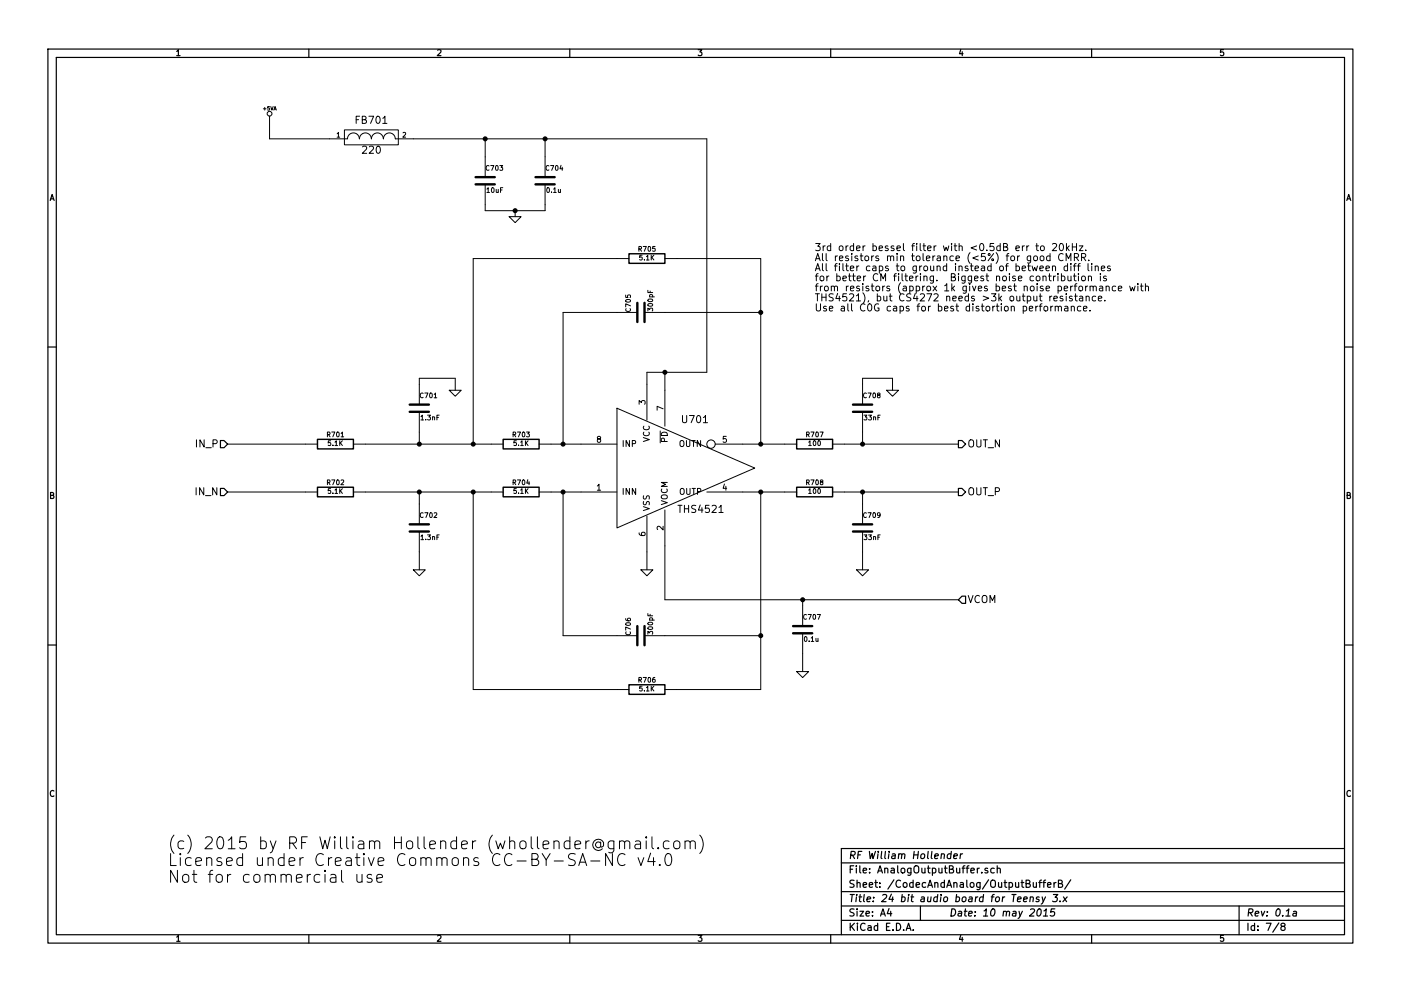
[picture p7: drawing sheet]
<svg xmlns="http://www.w3.org/2000/svg" width="297mm" height="210mm" viewBox="0 0 297 210" stroke-linecap="round" stroke-linejoin="round" font-family="sans-serif">
<g fill="none" stroke="#000" stroke-width=".25">
<path d="M10.2 10.4h276.6v189.7h-276.6zM11.9 12.2h273.2v186.1h-273.2zM65.5 10.4v1.8M120.8 10.4v1.8M176.1 10.4v1.8M231.4 10.4v1.8M10.2 73.6h1.7M285.1 73.6h1.7M46.7 93.5h.8l.8 .7-.8 .8h-.8zM203.2 93.5h.8l.7 .7-.7 .8h-.8zM46.7 103.6h.8l.8 .8-.8 .8h-.8zM203.2 103.6h.8l.7 .8-.7 .8h-.8z"/>
<path d="M10.2 136.8h1.7M204 126.5h.7v1.5h-.7l-.8-.8zM285.1 136.8h1.7M65.5 198.3v1.8M120.8 198.3v1.8M176.1 198.3v1.8M178.4 183.1h106.7M178.4 189.2h106.7M178.4 195.3h106.7M178.4 192.2h106.7M188.5 192.8l-.4 1h1M188.8 193.3v1.1"/>
<path d="M192.1 197.4l.5-1.5 .5 1.5M192.3 197h.7M193.6 197.3v.1M195.1 192.2v3.1M201.6 181.2l-.4-.1-.3 .4v.5l.2 .2 .4-.1M201.7 180.6l-.2 1.6M202.2 181.7l.8-.2-.1-.3h-.6l-.1 .8 .2 .2 .4-.1M203.7 181.1l-.2 1.1M204.1 181.1l-.5 .4M208.2 185.1v.1M209.4 184.3l-.4-.1-.2 .2 .1 .2 .5 .2v.3h-.6M210.8 184.3l-.4-.1-.3 .3v.6l.3 .1 .4-.1"/>
<path d="M211.4 184.3h.1a.36 .36 0 0 1 .6 .1v.8M211.4 183.7v1.5M217 190.8l.8-.1-.1-.3h-.6l-.1 .7 .2 .2 .4-.1M218.4 190.4l.3-.1 .3 .1v.9M218.5 190.3l-.2 1M219.1 187.2l.1 1 .3 .1 .2-.2M219.7 187.2v1.1M220.1 193l.2-.2a.78 .78 0 0 1 .6 .7 .78 .78 0 0 1-.4 .7l-.4 .2-.2-.3v-.7zM220.2 187.2h.6M220.3 190.4l-.3-.1-.3 .3 .6 .3v.2l-.2 .2-.5-.1M220.8 186.7l-.4 .3v1.3M221 190.3l.2 1"/>
<path d="M221.1 187.2h.6M221.2 194.4h.9M221.3 193.3l.5-.5-.1 1.6M221.7 190.3l-.7 1.4-.2 .1M221.7 186.7l-.4 .3v1.3M222.1 187.8l.7-.2v-.3l-.5-.1-.2 .3 .1 .7h.6M223.3 189.8h1l-.6 .6h.4l.1 .3-.1 .3-.3 .3-.6-.1M223.5 187.2v1.1M223.6 192.8h-.7l-.1 .8 .2-.2 .5 .1 .1 .2-.1 .5-.3 .2-.5-.2M223.9 187.2l-.4 .3M224.4 187.5l.7-.1 .1-.2-.1-.3-.7-.2v1.6h.6l.2-.2 .1-.3-.4-.3M224.7 191.2v.1"/>
<path d="M225.5 190.3l.6 1M226.3 190.3l-1 1M227 186.7l-1.3 1.9M231.4 198.3v1.8M262.7 192.2v6.1M271.1 195.8l-1.3 2M271.9 196.5l-.3-.2 .1-.3 .2-.1 .4 .1 .2 .2-.1 .2-.7 .2-.1 .2 .1 .5 .2 .1h.3l.3-.3v-.3l-.3-.3M274.2 193.4h.6v1M274.9 193.7l-.7 .1-.1 .4 .2 .2 .5-.1M285.1 180h-106.7v18.3"/>
</g>
<g fill="none" stroke="#000" stroke-width=".21">
<path d="M57.1 24.6v4.9h16.6a1.27 1.27 0 0 1 1.2-1.3 1.27 1.27 0 0 1 1.3 1.3 1.27 1.27 0 0 1 1.3-1.3 1.27 1.27 0 0 1 1.2 1.3 1.27 1.27 0 0 1 1.3-1.3 1.27 1.27 0 0 1 1.3 1.3M73 27.6h11.5v3.1h-11.5zM81.3 29.5a1.26 1.26 0 0 1 1.3-1.3 1.26 1.26 0 0 1 1.2 1.3h66.1v49.5h-12.7v10.1M102.9 29.5v8.1M102.9 39.1v5.6h12.7v-5.6M115.6 29.5v8.1M107.9 46h2.6l-1.3 1.2zM109.2 44.7v1.3M133.3 54.9h-33v39.3M141 54.9h20.3v39.3M217.7 52.2v1M218.1 52.2l-.4 .3"/>
<path d="M219.2 54.5l.3-.2 .4 .2v.7l-.2 .1-.5-.1zM219.6 52.2h.6M219.8 51.7v1.3l.4 .2M220.6 54.5l.2-.2 .5 .2v.7l-.3 .1-.4-.1zM220.8 52.2h.3l.3 .3v.4l-.3 .3-.5-.3zM221.1 58.7l.1-.1a.36 .36 0 0 1 .6 .2v.8M221.8 56.9l.7-.1-.1-.3-.4-.1-.2 .3v.7h.6M222.3 58.6h.6M222.5 58.1v1.3l.4 .2M222.6 54.4l-.4-.1-.3 .3 .1 .6 .2 .1 .4-.1M222.6 53.8v1.5M223.1 51.8l.6-.1 .3 .4-.9 1.1h.9"/>
<path d="M223.1 56.6l.1-.1a.36 .36 0 0 1 .6 .2v.7M223.1 56.4v1M223.4 58.6v1M223.8 58.6l-.4 .3M224.3 58.1v.1M224.3 58.6v1M224.8 51.7h.2a.81 .81 0 0 1 .5 .7 .81 .81 0 0 1-.5 .8 .98 .98 0 0 1-.2-1.5zM225 58.6h.5l.3 .3-.1 .6-.2 .1-.5-.1M225 58.1v1.5M225.4 53.9a.72 .72 0 0 0-1 .5 .72 .72 0 0 0 .7 .9l.3-.1M226 55.3v-1.5l.5 1.1 .6-1.1v1.5M226.1 51.7v1.5"/>
<path d="M226.3 52.6l.4 .6M226.3 56.5l-.4-.1-.3 .3 .1 .6 .2 .1h.4M226.3 55.9v1.5M226.4 58.6l.1 .9 .3 .1 .3-.1M226.7 52.2l-.6 .6M227.1 55.9v.2M227.1 56.4v1M227.1 58.6v1M227.4 51.7v1.5M227.4 52.4h.8M227.6 56.4h.6M227.6 58.6h.6"/>
<path d="M227.8 54.6l.7-.1 .2-.2-.1-.4-.2-.1h-.6v1.5M227.8 58.1v1.3l.4 .2M228.2 55.9l-.4 .3v1.2M228.2 54.6l.5 .7M228.2 51.7v1.5M228.4 56.4h.6M228.7 58.1v.1M228.7 58.6v1M228.8 52.2h.8l-.8 1h.8M229 55.9l-.3 .3v1.2M229.3 54.6l.7-.1 .2-.2-.1-.4-.2-.1h-.6v1.5M229.4 58.7l.2-.1 .4 .1v.8l-.2 .1-.4-.1z"/>
<path d="M229.7 54.6l.5 .7M230.2 53.1v.1M230.7 55.9v1.3l.2 .2M230.8 58.7v-.1a.36 .36 0 0 1 .6 .2v.8M230.8 58.6v1M230.8 55.2v.1M231.5 55.9v.2M231.5 56.4v1M232.2 56.6l.1-.1a.36 .36 0 0 1 .6 .2v.7M232.2 56.4v1M233.3 58.1v.1M233.3 58.6v1"/>
<path d="M233.5 56.9l.7-.1v-.3l-.5-.1-.2 .3 .1 .7h.6M234.5 58.6h-.3l-.2 .2v.2l.5 .2v.3h-.5M235.4 56.5l-.4-.1-.2 .3 .1 .2 .5 .1v.4h-.6M135.1 66.3h-15.7v27.9M136.7 66.3h24.6M141 79v11.4M220 65l-.4 .3M220.9 64.5l-.4 .2v1.3M221.4 65.1l.2-.1 .5 .1v.8l-.3 .1-.4-.1zM222.8 65v1M223.2 65l-.4 .3M223.4 63.3l.8-.1-.1-.3-.4-.1-.3 .3 .1 .7h.6"/>
<path d="M223.7 65.1l.1-.1a.36 .36 0 0 1 .6 .2v.8M223.7 65v1M224.4 65.2a.35 .35 0 0 1 .3-.2 .35 .35 0 0 1 .3 .2v.8M225.3 62.9l-.3-.1-.3 .3 .1 .2 .5 .1v.4h-.6M225.8 65h.5l.1 1M226.1 62.8v1M226.4 65.3l-.6 .2a.3 .3 0 0 0 .1 .5l.5-.1M227.1 65.1l.1-.1a.36 .36 0 0 1 .6 .2v.8M227.1 65v1M227.3 62.9l-.4-.1-.2 .3 .1 .2 .5 .1v.4h-.6M228 62.3v1.3l.4 .2M228.8 60.9l.2-.2 .5 .2v.7l-.3 .1-.4-.1z"/>
<path d="M228.9 62.9h.6l.1 .9M229.2 65h-.5l-.3 .3 .1 .6 .2 .1 .5-.1M229.6 63.2l-.7 .1a.3 .3 0 0 0 .2 .5h.5M229.7 65.5l.8-.2-.1-.3h-.5l-.2 .2 .1 .7h.6M230.2 60.7v1M230.3 63l.1-.1a.36 .36 0 0 1 .5 .2v.7M230.3 62.8v1M230.6 60.7l-.4 .3M231.1 65.9v.1M231.1 60.9l.1-.1a.36 .36 0 0 1 .6 .1v.8M231.1 60.7v1M231.8 60.9a.35 .35 0 0 1 .3-.2 .35 .35 0 0 1 .3 .2v.8"/>
<path d="M232.3 62.9l-.4-.1-.3 .3v.6l.3 .1h.4M232.9 63.3l.7-.1-.1-.3-.4-.1-.2 .3v.7h.6M233.1 60.8h.6l.1 .9M233.8 61.1l-.7 .1a.3 .3 0 0 0 .2 .5l.5-.1M234.2 63.7v.1M234.5 60.9l.1-.1a.36 .36 0 0 1 .6 .1v.8M234.5 60.7v1M236.6 60.8l-.5-.1-.3 .3 .1 .6 .2 .1 .5-.1M237.1 61.2l.7-.1v-.3l-.5-.1-.2 .2 .1 .7h.6M239.5 60.7l.3 1 .3-.7 .3 .7 .3-1M241.2 60.2v.1M241.2 60.7v1"/>
<path d="M241.8 60.7h.6M242 60.2v1.3l.4 .2M242.8 60.9l.1-.1a.36 .36 0 0 1 .6 .1v.8M242.8 60.2v1.5M48.3 94.2h19M74.9 94.2h31.8M88.9 87.4v6.8M95.2 82.8h2.6l-1.3 1.3zM96.5 82.8v-2.5h-7.6v5.5M114.3 94.2h16.5M130.8 86.6l29.2 12.7-29.2 12.7zM151.6 94.2h17.3"/>
<path d="M176.5 94.2h26.7M182.9 87.4v6.8M188 82.8h2.5l-1.3 1.3zM189.2 82.8v-2.5h-6.3v5.5M48.3 104.4h19M74.9 104.4h31.8M88.9 104.4v6.8M88.9 112.8v8.1M100.3 104.4v41.9h33M114.3 104.4h16.5M119.4 104.4v30.5h15.7M137.2 109.5v11.4"/>
<path d="M141 108.2v19h62.2M149.9 104.4h19M161.3 104.4v41.9h-20.3M176.5 104.4h26.7M182.9 104.4v6.8M182.9 112.8v8.1M87.6 120.9h2.6l-1.3 1.3zM135.9 120.9h2.5l-1.2 1.3zM136.7 134.9h24.6M170.2 127.2v5.6M170.2 134.4v8.1M181.6 120.9h2.5l-1.2 1.3z"/>
<path d="M168.9 142.5h2.5l-1.2 1.3zM130.1 178.4v2.1a.71 .71 0 0 1-1 .3M130.1 178.5l-.7-.1-.3 .2-.2 .3 .2 1a.85 .85 0 0 0 1 .1M131.3 178.6a.64 .64 0 0 1 1.1 .2v1.3M131.3 178.4v1.7M132.4 178.8l.1-.3a.62 .62 0 0 1 1 .3v1.3M134.7 178.5l.3-.1 .7 .1 .1 .3v1.3M135.8 179l-.8 .1a.5 .5 0 0 0-.4 .5 .5 .5 0 0 0 .4 .5l.8-.1M137 177.5l-.1 .2 .1 .1 .1-.1-.1-.2v.3M137 178.4v1.7M138.2 177.5v2.2l.4 .4M139.5 179.9l.2 .1h-.3l.1-.1v.2"/>
<path d="M141.9 178.5l-.8-.1-.3 .2-.2 .3 .2 1a.85 .85 0 0 0 1.1 .1M143 178.6a.69 .69 0 0 1 1.1 .3v.7a.68 .68 0 0 1-.6 .5 .68 .68 0 0 1-.7-.5zM145.2 178.6a.64 .64 0 0 1 1.1 .2v1.3M145.2 178.4v1.7M146.3 178.8l.1-.3a.62 .62 0 0 1 1 .3v1.3M148.4 177.2a2.9 2.9 0 0 1 0 3.9M75.7 185.5v1.3a.62 .62 0 0 0 1.1 .2M76.8 185.5v1.7M78.8 185.6l-.6-.1-.4 .4 .2 .3 .8 .3 .1 .2-.1 .4h-1M79.9 186.4l1.2-.3-.1-.5-.8-.1-.3 .4 .1 1.2h1M122.7 183.6l.8-2.5 .9 2.5M122.9 182.9h1.3"/>
<path d="M125.2 182.7h2M129.8 181.1v2.5l-1.4-2.5v2.5M132.5 181.4a.94 .94 0 0 0-1.1-.2 .94 .94 0 0 0-.5 1 1.09 1.09 0 0 0 .3 1.1 1.09 1.09 0 0 0 1.2 .2l.1-.1M135.3 182l.6 1.6 .6-1.6M137.9 181l-.6 1.8h1.6M138.6 182v1.6M139.9 183.4l.1 .1h-.2l.1-.1v.2M141.3 181.2a.59 .59 0 0 1 1 .4 1.48 1.48 0 0 1-.5 2 .59 .59 0 0 1-.7-.4 1.99 1.99 0 0 1 .2-2z"/>
<circle cx="57.2" cy="24.1" r=".51"/>
<circle cx="150.7" cy="94.2" r=".89"/>
</g>
<path d="M133.3 53.8h7.7v2.1h-7.7zM67.3 93.2h7.6v2h-7.6zM106.7 93.2h7.6v2h-7.6zM168.9 93.2h7.6v2h-7.6zM67.3 103.4h7.6v2h-7.6zM106.7 103.4h7.6v2h-7.6zM168.9 103.4h7.6v2h-7.6zM133.3 145.3h7.7v2h-7.7z" fill="none" stroke="#000" stroke-width=".3"/>
<g fill="none" stroke="#000" stroke-width=".51">
<path d="M100.8 39.1h4.1M100.8 37.6h4.1M113.5 39.1h4.1M113.5 37.6h4.1M135.1 64.3v4M136.7 64.3v4M86.9 87.4h4M86.9 85.8h4M180.8 87.4h4.1M180.8 85.8h4.1M86.9 112.8h4M86.9 111.2h4"/>
<path d="M180.8 112.8h4.1M180.8 111.2h4.1M135.1 132.8v4.1M136.7 132.8v4.1M168.1 134.4h4.1M168.1 132.8h4.1"/>
</g>
<g fill="#000" stroke="#000" stroke-width=".25">
<circle cx="102.9" cy="29.5" r=".41"/>
<circle cx="115.6" cy="29.5" r=".41"/>
<circle cx="109.2" cy="44.7" r=".41"/>
<circle cx="141" cy="79" r=".41"/>
<circle cx="161.3" cy="66.3" r=".41"/>
<circle cx="88.9" cy="94.2" r=".41"/>
<circle cx="100.3" cy="94.2" r=".41"/>
<circle cx="119.4" cy="94.2" r=".41"/>
<circle cx="161.3" cy="94.2" r=".41"/>
<circle cx="182.9" cy="94.2" r=".41"/>
<circle cx="88.9" cy="104.4" r=".41"/>
<circle cx="100.3" cy="104.4" r=".41"/>
<circle cx="119.4" cy="104.4" r=".41"/>
<circle cx="161.3" cy="104.4" r=".41"/>
<circle cx="182.9" cy="104.4" r=".41"/>
<circle cx="161.3" cy="134.9" r=".41"/>
<circle cx="170.2" cy="127.2" r=".41"/>
</g>
<g font-size="3.5">
<text x="35.6" y="180.3">(c) 2015 by RF William Hollender (whollender@gmail.com)</text>
<text x="35.6" y="183.9">Licensed under Creative Commons CC-BY-SA-NC v4.0</text>
<text x="35.6" y="187.4">Not for commercial use</text>
</g>
<g font-size="2.1">
<text x="75.6" y="26.3">FB701</text>
<text x="77" y="32.7">220</text>
<text x="172.7" y="53.3">3rd order bessel filter with &lt;0.5dB err to 20kHz.</text>
<text x="172.7" y="55.5">All resistors min tolerance (&lt;5%) for good CMRR.</text>
<text x="172.7" y="57.6">All filter caps to ground instead of between diff lines</text>
<text x="172.7" y="59.7">for better CM filtering. Biggest noise contribution is</text>
<text x="172.7" y="61.9">from resistors (approx 1k gives best noise performance with</text>
<text x="172.7" y="64">THS4521), but CS4272 needs &gt;3k output resistance.</text>
<text x="172.7" y="66.1">Use all C0G caps for best distortion performance.</text>
<text x="144.8" y="89.8">U701</text>
<text x="41.6" y="95">IN_P</text>
<text x="205.1" y="95">OUT_N</text>
<text x="41.5" y="105.2">IN_N</text>
<text x="205.1" y="105.2">OUT_P</text>
<text x="144.1" y="108.9">THS4521</text>
<text x="205.1" y="128">VCOM</text>
<text x="179.9" y="185.4">File: AnalogOutputBuffer.sch</text>
<text x="179.9" y="182.3">RF William Hollender</text>
<text x="179.9" y="191.5">Title: 24 bit audio board for Teensy 3.x</text>
<text x="179.9" y="188.4">Sheet: /CodecAndAnalog/OutputBufferB/</text>
<text x="179.9" y="197.6">KiCad E.D.A.</text>
<text x="179.9" y="194.5">Size: A4</text>
<text x="201.2" y="194.5">Date: 10 may 2015</text>
<text x="264.2" y="194.5">Rev: 0.1a</text>
<text x="264.2" y="197.6">Id: 7/8</text>
</g>
<g font-size="1.8">
<text x="37.3" y="11.9">1</text>
<text x="92.7" y="11.9">2</text>
<text x="148" y="11.9">3</text>
<text x="203.3" y="11.9">4</text>
<text x="258.6" y="11.9">5</text>
<text x="10.4" y="42.7">A</text>
<text x="285.3" y="42.7">A</text>
<text x="136.9" y="85.8" transform="rotate(-90 136.9 85.8)">3</text>
<text x="140.7" y="87.1" transform="rotate(-90 140.7 87.1)">7</text>
<text x="126.5" y="94">8</text>
<text x="131.8" y="94.9">INP</text>
<text x="137.8" y="93.9" transform="rotate(-90 137.8 93.9)">VCC</text>
<text x="141.6" y="93.9" transform="rotate(-90 141.6 93.9)">PD</text>
<text x="143.8" y="94.9">OUTN</text>
<text x="153.2" y="94">5</text>
<text x="10.4" y="105.9">B</text>
<text x="126.5" y="104.1">1</text>
<text x="131.8" y="105">INN</text>
<text x="141.6" y="107.2" transform="rotate(-90 141.6 107.2)">VOCM</text>
<text x="143.9" y="105">OUTP</text>
<text x="153.2" y="104.1">4</text>
<text x="285.3" y="105.9">B</text>
<text x="136.9" y="113.8" transform="rotate(-90 136.9 113.8)">6</text>
<text x="137.8" y="108.5" transform="rotate(-90 137.8 108.5)">VSS</text>
<text x="140.7" y="112.5" transform="rotate(-90 140.7 112.5)">2</text>
<text x="10.4" y="169.1">C</text>
<text x="285.3" y="169.1">C</text>
<text x="37.3" y="199.8">1</text>
<text x="92.7" y="199.8">2</text>
<text x="148" y="199.8">3</text>
<text x="203.3" y="199.8">4</text>
<text x="258.6" y="199.8">5</text>
</g>
<g font-size="1.4">
<text x="71.4" y="29.2">1</text>
<text x="85.3" y="29.2">2</text>
<text x="103.1" y="36.2">C703</text>
<text x="103.2" y="40.9">10uF</text>
<text x="115.8" y="36.2">C704</text>
<text x="116" y="40.9">0.1u</text>
<text x="135.5" y="53.4">R705</text>
<text x="135.6" y="55.3">5.1K</text>
<text x="138.5" y="65.8" transform="rotate(-90 138.5 65.8)">300pF</text>
<text x="133.8" y="66" transform="rotate(-90 133.8 66)">C705</text>
<text x="89.2" y="84.5">C701</text>
<text x="89.3" y="89.2">1.3nF</text>
<text x="183.2" y="84.5">C708</text>
<text x="183.2" y="89.2">33nF</text>
<text x="69.4" y="92.8">R701</text>
<text x="69.6" y="94.6">5.1K</text>
<text x="108.8" y="92.8">R703</text>
<text x="108.9" y="94.6">5.1K</text>
<text x="171" y="92.8">R707</text>
<text x="171.5" y="94.6">100</text>
<text x="69.4" y="102.9">R702</text>
<text x="69.6" y="104.8">5.1K</text>
<text x="108.8" y="102.9">R704</text>
<text x="108.9" y="104.8">5.1K</text>
<text x="171" y="102.9">R708</text>
<text x="171.5" y="104.8">100</text>
<text x="89.2" y="109.9">C702</text>
<text x="183.2" y="109.9">C709</text>
<text x="89.3" y="114.6">1.3nF</text>
<text x="183.2" y="114.6">33nF</text>
<text x="170.5" y="131.5">C707</text>
<text x="133.8" y="134.6" transform="rotate(-90 133.8 134.6)">C706</text>
<text x="138.5" y="134.4" transform="rotate(-90 138.5 134.4)">300pF</text>
<text x="170.6" y="136.2">0.1u</text>
<text x="135.5" y="144.9">R706</text>
<text x="135.6" y="146.7">5.1K</text>
</g>
<text font-size="1.1" x="55.8" y="23.4">+5VA</text>
</svg>
